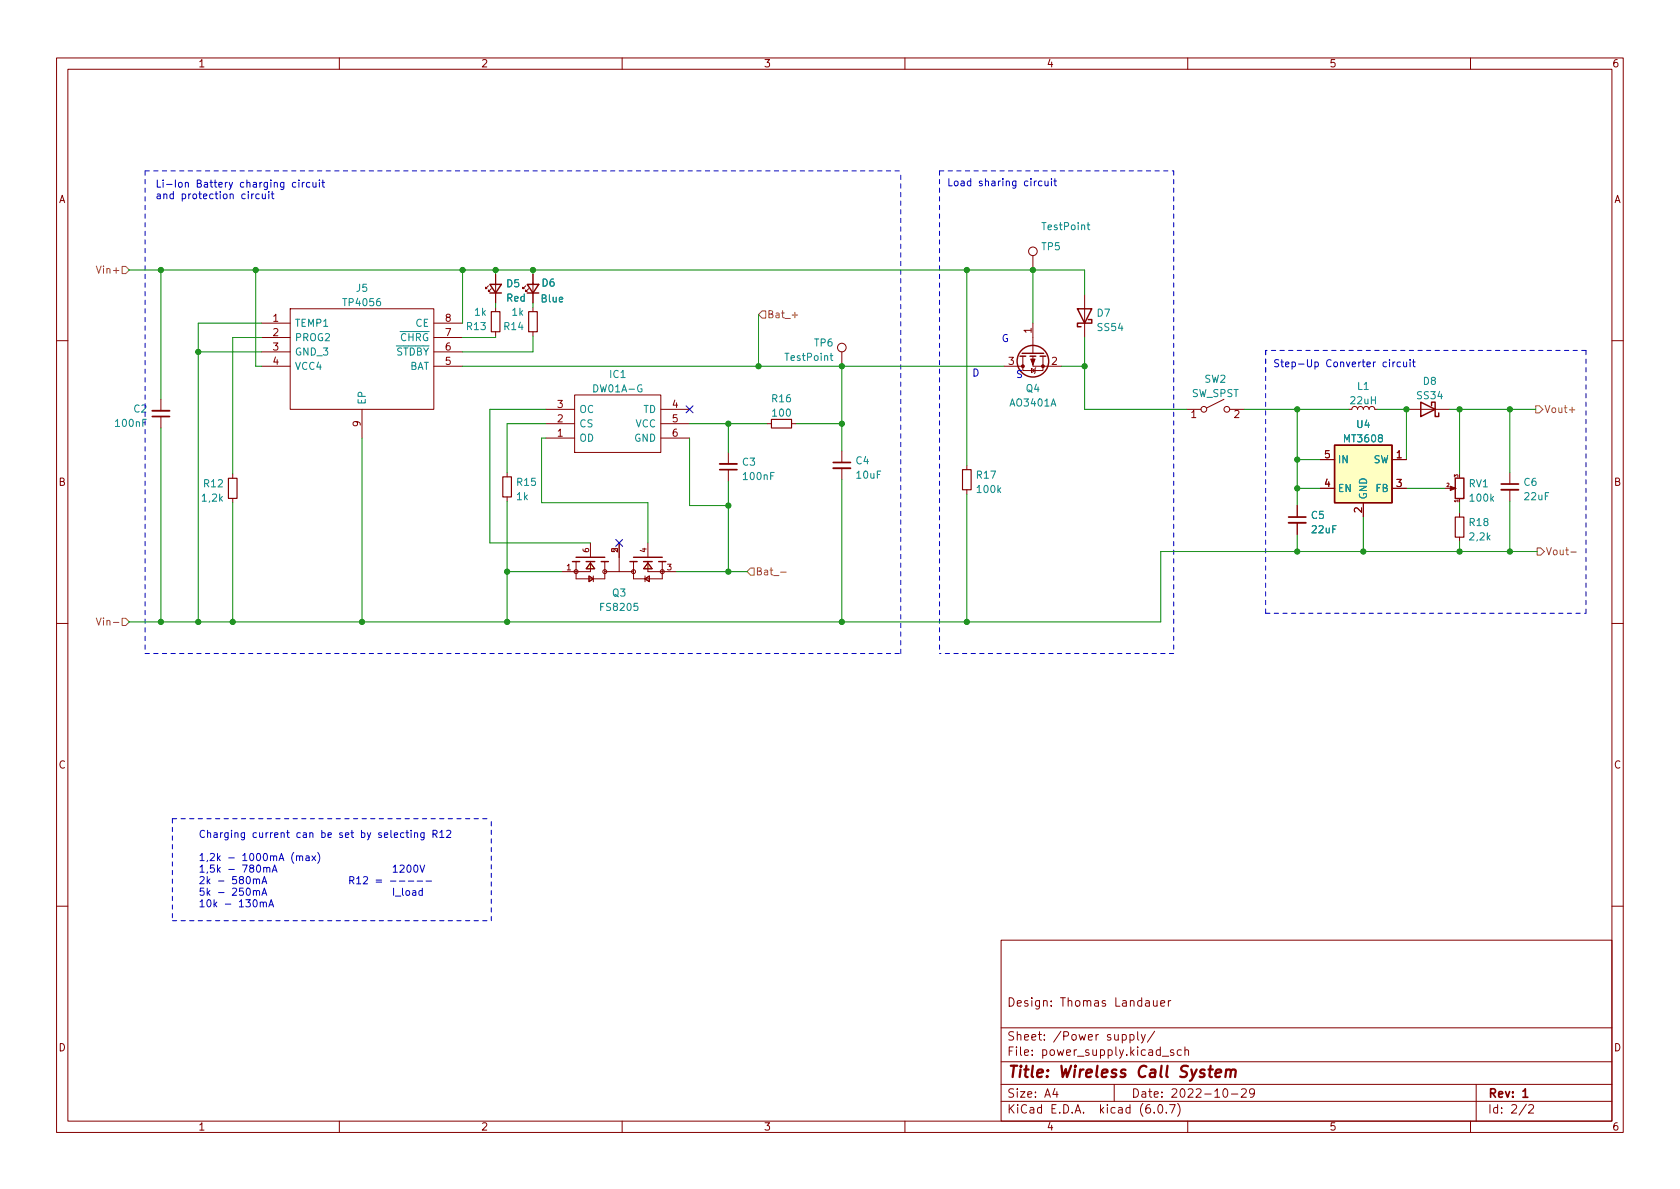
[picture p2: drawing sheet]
<svg xmlns="http://www.w3.org/2000/svg" width="297mm" height="210mm" viewBox="0 0 297 210" stroke-linecap="round" stroke-linejoin="round" font-family="sans-serif">
<g fill="none" stroke="#840000" stroke-width=".18">
<path d="M10 10.2h277v190.1h-277zM12 12.2h273v186.1h-273zM60 10.2v2M110 10.2v2M160 10.2v2M210 10.2v2M260 10.2v2M46.2 57.1h5.1M46.2 59.7h5.1M51.3 54.6h25.4v17.8h-25.4zM76.7 57.1h5.1M76.7 59.7h5.1"/>
<path d="M86.4 50.5l-.5 .5v-.2v.2h.2M86.9 51l-.5 .6v-.3v.3h.2M87.6 48.5v5.1M87.6 54.4v.7M87.6 58.7v.7M93 50.5l-.5 .5v-.2v.2h.2M93.5 51l-.5 .6v-.3v.3h.2M94.2 48.5v5.1M94.2 54.4v.7M94.2 58.7v.7M182.6 45.2v2.5M182.6 57.1v5.4"/>
<path d="M191.8 52.1v7.6M10 60.2h2M28.4 70.6v2M28.4 73.7v2M46.2 64.8h5.1M46.2 62.2h5.1M64 72.4v5.1M76.7 64.8h5.1M76.7 62.2h5.1M96.5 74.9h5.1M96.5 72.4h5.1M96.5 77.5h5.1"/>
<path d="M101.6 69.8h15.2v10.2h-15.2zM116.8 74.9h5.1M116.8 72.4h5.1M116.8 77.5h5.1M135.6 74.9h.8M140 74.9h.7M148.8 62.2v2.6M148.8 79.8v2M177.5 64.8h3.3M180.8 63v2.5h3.6v-2.5M182.4 65.1l.6 .4-.6 .4zM182.6 63v1.8h5.1"/>
<path d="M183.1 65l-.1 .1v.8l-.1 .1M209.8 72.4h2.5M216.4 70.6l-3 1.5M217.4 72.4h2.6M238.5 72.4h.5l.2-.4 .3-.1 .4 .1 .1 .4 .1-.3 .3-.2 .5 .1 .1 .4 .3-.4 .4-.1 .2 .2 .2 .3 .1-.4 .4-.1 .3 .1 .2 .4h.5M248.7 72.4h7.6M285 60.2h2M41.1 83.8v.8M41.1 88.1v.8M89.7 83.6v.7M89.7 87.9v.7M101.9 99.3v3.1h5v-3.1"/>
<path d="M104.4 99.6l.8 1h-1.6zM104.4 96v2.5M104.4 99.3v1.8h-5.1M109.5 96v5.1M112 99.3v3.1h5.1v-3.1M114.6 99.6l.7 1h-1.5zM114.6 96v2.5M114.6 99.3v1.8h5M128.8 80v2M128.8 83.1v2M148.8 82.8v2M170.9 82.3v.8"/>
<path d="M170.9 86.6v.8M229.4 89.4v2M229.4 92.5v2M233.4 81.3h2.6M233.4 86.4h2.6M241 88.9v2.5M246.1 81.3h2.6M246.1 86.4h2.6M258.1 90.7v.7M258.1 95v.8M267 83.6v2M267 86.6v2"/>
<path d="M10 110.2h2M104.1 101.8l.8 .6-.8 .5zM104.9 101.8v1.1M106.9 101.1h5.1M114 102.4l.8-.6v1.1zM114 101.8v1.1M285 110.2h2M10 160.2h2M177 166.3h108v32h-108zM203.9 176.9l.1 1h.4l.2-.1M204.6 176.9v1M205.2 177.4l.7-.1v-.3l-.5-.1-.2 .2 .1 .8h.6"/>
<path d="M206.6 176.9v1M207 176.9l-.3 .1-.1 .2M285 160.2h2M60 198.3v2M110 198.3v2M160 198.3v2M177 194.8h108M177 191.8h108M177 187.8h108M177 181.8h108M186.5 192.5l-.4 1h1M186.9 193v1"/>
<path d="M197 191.8v3M198.4 183l.5-.1 .2 .3v.4l-.1 .3h-.6M199.8 183l.4-.1 .3 .3v.4l-.1 .3h-.6M199.8 182.9v1.5M201.1 182.4v1.3l.3 .2M201.8 182.9l.3 1M202.5 182.9l-.5 1.4-.2 .1M204.1 196.7v.1M204.1 182.4l-1.2 1.9M204.9 195.4l.2-.1a.81 .81 0 0 1 .6 .7 .81 .81 0 0 1-.3 .8h-.2a.81 .81 0 0 1-.6-.6 .81 .81 0 0 1 .3-.8zM205.5 186.8h1.1M206.2 196.7v.1"/>
<path d="M206.8 195.3h1l-.7 1.5M207.5 185.7l-.4-.1-.2 .2 .1 .3 .5 .1v.4h-.6M208.2 195.1a1.72 1.72 0 0 1 0 2.3M208.9 185.7l-.5-.1-.3 .3v.4l.2 .3h.6M209.5 185.8l.2-.2 .4 .1v.9M209.5 185.1v1.5M210 198.3v2M216.4 192.6l.2-.1a.81 .81 0 0 1 .6 .7 .81 .81 0 0 1-.3 .8h-.2a.81 .81 0 0 1-.6-.6 .81 .81 0 0 1 .3-.8zM217.7 193.5h1.2M219.5 192.7l.6-.2 .2 .2 .1 .3-1 1h1M221.8 193.2l-.3 .3-.4-.1-.2-.2 .2-.6 .4-.1 .2 .2a.99 .99 0 0 1-.3 1.3h-.3M260 198.3v2"/>
<path d="M261 191.8v6.5M269.9 195.3l-1.3 1.9M270.3 195.5l.6-.2 .2 .2 .1 .3-1 1h1"/>
<circle cx="182.6" cy="44.4" r=".76"/>
<circle cx="148.8" cy="61.5" r=".76"/>
<circle cx="212.9" cy="72.4" r=".51"/>
<circle cx="216.9" cy="72.4" r=".51"/>
<circle cx="101.9" cy="101.1" r=".36"/>
<circle cx="106.9" cy="101.1" r=".36"/>
<circle cx="112" cy="101.1" r=".36"/>
<circle cx="117.1" cy="101.1" r=".36"/>
</g>
<path d="M26.9 73.7h3.1M127.3 83.1h3M147.3 81.8h3.1M227.8 91.4h3.1M265.4 85.6h3.1M269.3 193l.4-.5v1.5M269.3 194h.8" fill="none" stroke="#840000" stroke-width=".3"/>
<path d="M214.9 189.8l1-.2v-.4l-.2-.1-.6 .1-.2 1 .2 .3 .6-.1M216.8 189.3a.49 .49 0 0 1 .8 .1l-.1 1.1M216.8 189.1l-.1 1.4M217.6 189.4a.5 .5 0 0 1 .8-.2v1.3" fill="none" stroke="#840000" stroke-width=".4"/>
<g fill="none" stroke="#840000" stroke-width=".25">
<path d="M86.6 50.3h2l-1 1.5zM86.6 51.8h2M93.2 50.3h2l-1 1.5zM93.2 51.8h2M190.5 54.6h2.5l-1.2 2.5zM192.4 56.5h.6v.6h-2.5v.7h.6M180.3 63h1.1M180.7 62.5h3.8M182.1 63h1M183.9 63h1M236 78.7h10.1v10.2h-10.1zM251.2 71.1l2.5 1.3-2.5 1.3z"/>
<path d="M253.1 71.7v-.6h.6v2.6h.7v-.7M101.2 99.3h1.3M101.9 98.5h5M103.6 99.3h1.6M106.3 99.3h1.3M111.4 99.3h1.2M112 98.5h5.1M113.8 99.3h1.5M116.5 99.3h1.2M257.3 84.6h1.5v3.6h-1.5z"/>
<circle cx="182.6" cy="63.9" r="2.79"/>
</g>
<g fill="#840000" stroke="#840000" stroke-width=".18">
<path d="M182.2 63.5h.8l-.4 1z"/>
<path d="M256.4 86l1 .4h-.2h.2l-1 .3z"/>
<circle cx="184.4" cy="64.8" r=".25"/>
<circle cx="180.8" cy="64.8" r=".25"/>
</g>
<path d="M26.9 72.6h3.1M127.3 82h3M147.3 82.8h3.1M227.8 92.5h3.1M265.4 86.6h3.1" fill="none" stroke="#840000" stroke-width=".33"/>
<path d="M86.9 55.1h1.5v3.6h-1.5zM93.5 55.1h1.5v3.6h-1.5zM136.4 74.2h3.6v1.5h-3.6zM40.4 84.6h1.5v3.5h-1.5zM88.9 84.3h1.5v3.6h-1.5zM170.2 83.1h1.5v3.5h-1.5zM257.3 91.4h1.5v3.6h-1.5z" fill="none" stroke="#840000" stroke-width=".2"/>
<g fill="#ffffc2" stroke="#ffffc2" stroke-width=".18">
<path d="M236 78.7h10.1v10.2h-10.1z"/>
<path d="M104.4 99.6l.8 1h-1.6z"/>
<path d="M114.6 99.6l.7 1h-1.5z"/>
<path d="M104.1 101.8l.8 .6-.8 .5z"/>
<path d="M114 102.4l.8-.6v1.1z"/>
</g>
<path d="M192.2 39.8h.5M192.4 39.4v1l.3 .2M146.8 62.9h.4M146.9 62.5v1.1l.3 .1" fill="none" stroke="#008484" stroke-width=".18"/>
<path d="M17 47.1l.5 1.2 .4-1.2M21.6 47.1h.6l.7 .6-.7 .7h-.6zM134.7 55h.7v1.3h-.7l-.6-.7zM140.1 55.7h.9M271.5 71.7h.7l.6 .7-.6 .6h-.7zM277.5 72.5h.9M271.8 96.9h.6l.6 .6-.6 .7h-.6zM277.7 97.6h1M17 109.3l.5 1.3 .4-1.3M21.6 109.3h.6l.7 .7-.7 .6h-.6zM132.7 100.5h.6v1.2h-.6l-.6-.6zM138 101.2h1" fill="none" stroke="#848400" stroke-width=".18"/>
<g fill="none" stroke="#0000c2" stroke-width=".18">
<path d="M44.5 34.3v.8M44.9 34.3l-.4 .2M45.8 34.4l-.3-.1-.3 .2 .1 .6h.5M46.4 34.3v.8h.3l.2-.1M46.9 34.3v.8M47.5 34.3v.8M47.9 34.3h.5M48.1 33.9v1.1l.3 .1M52.3 32.3h-.4l-.2 .2 .1 .5h.5M52.8 31.8v.2M52.8 32.3v.8M53.5 32.3v.8"/>
<path d="M53.8 32.3l-.3 .2M54.8 32.3h-.4l-.2 .2 .1 .5h.5M55.3 32.3l.1 .7 .3 .1 .2-.1M55.9 32.3v.8M56.5 31.8v.2M56.5 32.3v.8M56.9 32.3h.5M57.1 31.8v1.1l.3 .2M184.2 32.1l-.3-.1-.3 .3 .1 .5h.5M184.8 32v.8l.3 .1 .2-.2M185.3 32v.9M185.9 31.6v.1"/>
<path d="M185.9 32v.9M186.3 32h.5M186.5 31.6v1.1l.3 .2M245.7 63.6v.1M245.7 64v.9M246.3 64v.9M246.6 64l-.3 .3M247.6 64.1l-.3-.1-.3 .3 .1 .5h.5M248.2 64v.8l.3 .1 .2-.2M248.7 64v.9M249.3 63.6v.1M249.3 64v.9"/>
<path d="M249.7 64h.5M249.9 63.6v1.1l.3 .2M44.8 155.6l.2-.2 .3 .1v.8M44.8 157.6l.2-.1h.3v.8M44.8 155.4v.9M44.8 157.5v.8M45.3 155.6l.2-.2 .3 .1 .1 .8M45.3 157.7l.2-.2h.3l.1 .8M46 159.6l.2-.1 .3 .1 .1 .8M46 159.5v.9M46.3 156.3l.4-1.3 .5 1.3M46.3 158.3l.4-1.2 .5 1.2"/>
<path d="M46.4 155.9h.6M46.4 158h.6M46.6 159.7l.1-.2 .3 .1 .1 .8M46.6 153.5l.2-.1h.3l.1 .8M46.6 153.4v.8M47.2 153.6l.1-.2h.3l.1 .8M48.1 154.2l.5-1.2 .4 1.2M48.3 153.9h.6M52.4 151.5l.2-.2 .3 .1 .1 .8M52.4 151.3v.9M53 151.5l.2-.2 .3 .1v.8M54.1 151.4h.5l.1 .8"/>
<path d="M54.7 151.6l-.5 .1-.1 .2 .1 .3 .5-.1M55.1 151.3l.7 .9M55.8 151.3l-.7 .9M56.2 150.7a1.46 1.46 0 0 1 0 2M69.5 153.3l.4-.3v1.2M69.5 154.2h.8M69.6 157.1v1.2M69.9 158.5h1M70.6 155.8h1M70.7 153.1l.5-.1 .3 .3-.8 .9h.8M71.2 157.1v1.1l.1 .1M71.4 147.3h-.3l-.3 .2 .1 .5h.5"/>
<path d="M71.8 147.3h.5M71.9 157.5h.3l.2 .2v.4l-.2 .2h-.3l-.1-.2zM72 146.8v1.1l.3 .2M72.1 153.1l.1-.1a.68 .68 0 0 1 .5 .6 .68 .68 0 0 1-.5 .6l-.1-.1-.2-.3zM72.2 155.8h1M72.7 146.8v.1M72.7 147.3v.8M73 157.5h.5v.8M73.3 153.1l.2-.1a.68 .68 0 0 1 .4 .6 .68 .68 0 0 1-.4 .6l-.2-.1-.1-.3zM73.3 147.4l.2-.1h.3v.8M73.3 147.3v.8M73.5 157.8l-.4 .1-.2 .1 .2 .3h.4"/>
<path d="M73.8 155.8h.9M74.2 153l.5 1.2 .4-1.2M74.7 157.5h-.4l-.2 .2 .1 .6h.5M74.7 157.1v1.2M75 147.3v1l-.3 .2h-.3M75 147.3h-.4l-.2 .2 .1 .5h.5M75.3 155.8h1M76.6 147.5l.6-.1 .1-.1-.1-.4-.6-.1v1.3M76.9 147.5l.4 .6M77.8 147.2l.3-.4v1.3M77.8 148.1h.7M79 146.9l.5-.1 .2 .4-.8 .9h.8"/>
<path d="M47.5 160.4l.4-1.3 .5 1.3M47.6 160h.7"/>
</g>
<g fill="none" stroke="#0000c2" stroke-width=".18" stroke-dasharray=".8 .8">
<path d="M25.7 30.2v85.4M25.7 30.2h133.6M166.1 30.2h41.4M166.1 30.2v85.4M207.5 30.2v85.4M223.8 62v46.5M223.8 62v4.3M280.4 62h-56.6M25.7 115.6h133.6M159.3 115.6v-85.4M207.5 115.6h-41.4M223.8 108.5h56.6"/>
<path d="M280.4 108.5v-46.5M30.5 144.8v18M30.5 144.8h56.4M30.5 162.8h56.4M86.9 162.8v-18"/>
</g>
<g fill="none" stroke="#008400" stroke-width=".18">
<path d="M22.9 47.7h168.9v4.4M28.4 47.7v22.9M45.2 47.7v17.1h1M46.2 57.1h-11.1v52.9M46.2 59.7h-5.1v24.1M81.8 47.7v9.4M87.6 59.4v.3h-5.8M87.6 47.7v.8M87.6 53.6v.8M94.2 59.4v2.8h-12.4M94.2 47.7v.8M94.2 53.6v.8"/>
<path d="M134.1 55.6v9.2M170.9 47.7v34.6M182.6 47.7v9.4M191.8 59.7v12.7h18M28.4 75.7v34.3M35.1 62.2h11.1M64 77.5v32.5M81.8 64.8h95.7M96.5 74.9h-6.8v8.7M96.5 72.4h-9.9v23.6h17.8M96.5 77.5h-.7v11.4h18.8v7.1M121.9 74.9h13.7"/>
<path d="M121.9 77.5v11.9h6.9M128.8 74.9v5.1M140.7 74.9h8.1M148.8 64.8v15M187.7 64.8h4.1M220 72.4h18.5M229.4 72.4v17M243.6 72.4h5.1v8.9M256.3 72.4h15.2M258.1 72.4v11.4M267 72.4v11.2M41.1 88.9v21.1"/>
<path d="M89.7 88.6v21.4M128.8 85.1v16M148.8 84.8v25.2M170.9 87.4v22.6M229.4 94.5v3M229.4 86.4h4M229.4 81.3h4M241 91.4v6.1M248.7 86.4h6.8M258.1 88.9v1.8M258.1 95.8v1.7M267 88.6v8.9"/>
<path d="M271.8 97.5h-66.6v12.5h-182.3M89.7 101.1h9.6M119.6 101.1h12.5"/>
</g>
<path d="M121.3 71.8l1.2 1.2M122.5 71.8l-1.2 1.2M108.9 95.4l1.2 1.2M110.1 95.4l-1.2 1.2" fill="none" stroke="#000084" stroke-width=".18"/>
<g fill="#008400" stroke="#008400" stroke-width=".18">
<circle cx="182.6" cy="47.7" r=".46"/>
<circle cx="170.9" cy="47.7" r=".46"/>
<circle cx="191.8" cy="64.8" r=".46"/>
<circle cx="45.2" cy="47.7" r=".46"/>
<circle cx="35.1" cy="62.2" r=".46"/>
<circle cx="94.2" cy="47.7" r=".46"/>
<circle cx="87.6" cy="47.7" r=".46"/>
<circle cx="81.8" cy="47.7" r=".46"/>
<circle cx="89.7" cy="110" r=".46"/>
<circle cx="89.7" cy="101.1" r=".46"/>
<circle cx="35.1" cy="110" r=".46"/>
<circle cx="28.4" cy="110" r=".46"/>
<circle cx="64" cy="110" r=".46"/>
<circle cx="41.1" cy="110" r=".46"/>
<circle cx="241" cy="97.5" r=".46"/>
<circle cx="229.4" cy="72.4" r=".46"/>
<circle cx="229.4" cy="81.3" r=".46"/>
<circle cx="248.7" cy="72.4" r=".46"/>
<circle cx="229.4" cy="86.4" r=".46"/>
<circle cx="229.4" cy="97.5" r=".46"/>
<circle cx="28.4" cy="47.7" r=".46"/>
<circle cx="267" cy="72.4" r=".46"/>
<circle cx="258.1" cy="72.4" r=".46"/>
<circle cx="267" cy="97.5" r=".46"/>
<circle cx="258.1" cy="97.5" r=".46"/>
<circle cx="128.8" cy="74.9" r=".46"/>
<circle cx="128.8" cy="89.4" r=".46"/>
<circle cx="148.8" cy="110" r=".46"/>
<circle cx="170.9" cy="110" r=".46"/>
<circle cx="148.8" cy="64.8" r=".46"/>
<circle cx="134.1" cy="64.8" r=".46"/>
<circle cx="128.8" cy="101.1" r=".46"/>
<circle cx="148.8" cy="74.9" r=".46"/>
</g>
<text font-size="2.8" fill="#840000" x="178" y="190.6">Title: Wireless Call System</text>
<g font-size="2.1" fill="#840000">
<text x="178" y="178">Design: Thomas Landauer</text>
<text x="178" y="184">Sheet: /Power supply/</text>
<text x="178" y="186.7">File: power_supply.kicad_sch</text>
<text x="178" y="196.9">KiCad E.D.A. kicad (6.0.7)</text>
<text x="178" y="194.1">Size: A4</text>
<text x="200" y="194.1">Date: 2022-10-29</text>
<text x="263" y="194.1">Rev: 1</text>
<text x="263" y="196.9">Id: 2/2</text>
</g>
<g font-size="1.8" fill="#840000">
<text x="35" y="11.9">1</text>
<text x="85" y="11.9">2</text>
<text x="135" y="11.9">3</text>
<text x="185" y="11.9">4</text>
<text x="235" y="11.9">5</text>
<text x="285" y="11.9">6</text>
<text x="10.3" y="35.9">A</text>
<text x="285.3" y="35.9">A</text>
<text x="48.3" y="56.9">1</text>
<text x="48.3" y="59.4">2</text>
<text x="78.8" y="59.4">7</text>
<text x="78.8" y="56.9">8</text>
<text x="182.4" y="58.9" transform="rotate(-90 182.4 58.9)">1</text>
<text x="48.3" y="62">3</text>
<text x="48.3" y="64.5">4</text>
<text x="78.8" y="64.5">5</text>
<text x="78.8" y="62">6</text>
<text x="178.3" y="64.5">3</text>
<text x="185.9" y="64.5">2</text>
<text x="63.8" y="75.4" transform="rotate(-90 63.8 75.4)">9</text>
<text x="98.6" y="77.2">1</text>
<text x="98.6" y="74.7">2</text>
<text x="98.6" y="72.1">3</text>
<text x="118.9" y="72.1">4</text>
<text x="118.9" y="74.7">5</text>
<text x="118.9" y="77.2">6</text>
<text x="210.6" y="73.9">1</text>
<text x="218.2" y="73.9">2</text>
<text x="234.2" y="81">5</text>
<text x="246.9" y="81">1</text>
<text x="10.3" y="85.9">B</text>
<text x="234.2" y="86.1">4</text>
<text x="246.9" y="86.1">3</text>
<text x="285.3" y="85.9">B</text>
<text x="240.8" y="90.7" transform="rotate(-90 240.8 90.7)">2</text>
<text x="10.3" y="135.9">C</text>
<text x="285.3" y="135.9">C</text>
<text x="10.3" y="185.9">D</text>
<text x="285.3" y="185.9">D</text>
<text x="35" y="199.9">1</text>
<text x="85" y="199.9">2</text>
<text x="135" y="199.9">3</text>
<text x="185" y="199.9">4</text>
<text x="235" y="199.9">5</text>
<text x="285" y="199.9">6</text>
</g>
<g font-size="1.8" fill="#0000c2">
<text x="27.4" y="33.2">Li-Ion Battery charging circuit</text>
<text x="27.4" y="35.2">and protection circuit</text>
<text x="167.4" y="32.9">Load sharing circuit</text>
<text x="177" y="60.5">G</text>
<text x="225" y="64.9">Step-Up Converter circuit</text>
<text x="171.8" y="66.6">D</text>
<text x="179.6" y="66.8">S</text>
<text x="35.1" y="148.2">Charging current can be set by selecting R12</text>
<text x="35.1" y="152.2">1,2k - 1000mA (max)</text>
<text x="35.1" y="154.3">1,5k - 780mA</text>
<text x="35.1" y="156.3">2k - 580mA</text>
<text x="35.1" y="158.4">5k - 250mA</text>
<text x="35.1" y="160.4">10k - 130mA</text>
<text x="61.5" y="156.4">R12 = -----</text>
</g>
<g font-size="1.8" fill="#008484">
<text x="184.4" y="40.7">TestPoint</text>
<text x="184.2" y="44.2">TP5</text>
<text x="63" y="51.6">J5</text>
<text x="89.6" y="53.3">Red</text>
<text x="89.6" y="50.8">D5</text>
<text x="95.7" y="53.5">Blue</text>
<text x="95.8" y="50.7">D6</text>
<text x="52.1" y="57.8">TEMP1</text>
<text x="60.9" y="54.1">TP4056</text>
<text x="73.5" y="57.8">CE</text>
<text x="82.6" y="58.4">R13</text>
<text x="83.9" y="55.8">1k</text>
<text x="89.2" y="58.4">R14</text>
<text x="90.6" y="55.8">1k</text>
<text x="194" y="56">D7</text>
<text x="194.1" y="58.5">SS54</text>
<text x="52.1" y="60.3">PROG2</text>
<text x="52.1" y="62.9">GND_3</text>
<text x="52.1" y="65.4">VCC4</text>
<text x="68.6" y="62.9">~{STDBY}</text>
<text x="69.4" y="60.3">~{CHRG}</text>
<text x="72.3" y="65.4">BAT</text>
<text x="139" y="63.8">TestPoint</text>
<text x="144" y="61.3">TP6</text>
<text x="64.6" y="71.6" transform="rotate(-90 64.6 71.6)">EP</text>
<text x="105.1" y="69.4">DW01A-G</text>
<text x="107.8" y="66.8">IC1</text>
<text x="136.6" y="71.1">R16</text>
<text x="178.7" y="71.9">AO3401A</text>
<text x="181.4" y="69.3">Q4</text>
<text x="210.7" y="70.2">SW_SPST</text>
<text x="213" y="67.7">SW2</text>
<text x="238.9" y="71.5">22uH</text>
<text x="240" y="68.9">L1</text>
<text x="250.6" y="70.6">SS34</text>
<text x="251.7" y="68">D8</text>
<text x="20.6" y="75.5">100nF</text>
<text x="23.7" y="72.9">C2</text>
<text x="102.4" y="75.6">CS</text>
<text x="102.4" y="73">OC</text>
<text x="112.3" y="75.6">VCC</text>
<text x="113.7" y="73">TD</text>
<text x="136.7" y="73.7">100</text>
<text x="239.9" y="75.7">U4</text>
<text x="102.4" y="78.1">OD</text>
<text x="112.1" y="78.1">GND</text>
<text x="131.3" y="82.3">C3</text>
<text x="151.4" y="82.1">C4</text>
<text x="236.5" y="81.9">IN</text>
<text x="237.8" y="78.2">MT3608</text>
<text x="242.8" y="81.9">SW</text>
<text x="35.8" y="88.7">1,2k</text>
<text x="36.1" y="86.2">R12</text>
<text x="91.4" y="88.4">1k</text>
<text x="91.5" y="85.9">R15</text>
<text x="131.6" y="84.9">100nF</text>
<text x="151.5" y="84.6">10uF</text>
<text x="172.7" y="84.6">R17</text>
<text x="172.9" y="87.2">100k</text>
<text x="236.5" y="87">EN</text>
<text x="241.7" y="88.4" transform="rotate(-90 241.7 88.4)">GND</text>
<text x="243.3" y="87">FB</text>
<text x="259.7" y="86.2">RV1</text>
<text x="260" y="88.7">100k</text>
<text x="269.5" y="85.9">C6</text>
<text x="269.6" y="88.4">22uF</text>
<text x="231.9" y="91.7">C5</text>
<text x="232" y="94.3">22uF</text>
<text x="259.9" y="93">R18</text>
<text x="259.9" y="95.5">2,2k</text>
<text x="108.3" y="105.5">Q3</text>
<text x="106.4" y="108">FS8205</text>
</g>
<g font-size="1.8" fill="#848400">
<text x="17.6" y="48.4">Vin+</text>
<text x="135.6" y="56.3">Bat_+</text>
<text x="273" y="73">Vout+</text>
<text x="133.5" y="101.7">Bat_-</text>
<text x="273.2" y="98.2">Vout-</text>
<text x="18.1" y="110.6">Vin-</text>
</g>
<g font-size="1.4" fill="#840000">
<text x="100.2" y="100.8">1</text>
<text x="104.1" y="97.7" transform="rotate(-90 104.1 97.7)">6</text>
<text x="109.2" y="97.7" transform="rotate(-90 109.2 97.7)">2</text>
<text x="114.3" y="97.7" transform="rotate(-90 114.3 97.7)">4</text>
<text x="118" y="100.8">3</text>
</g>
<g font-size=".9" fill="#840000">
<text x="255.8" y="86.1">2</text>
<text x="257.8" y="88.8" transform="rotate(-90 257.8 88.8)">1</text>
<text x="257.8" y="84.4" transform="rotate(-90 257.8 84.4)">3</text>
</g>
</svg>
